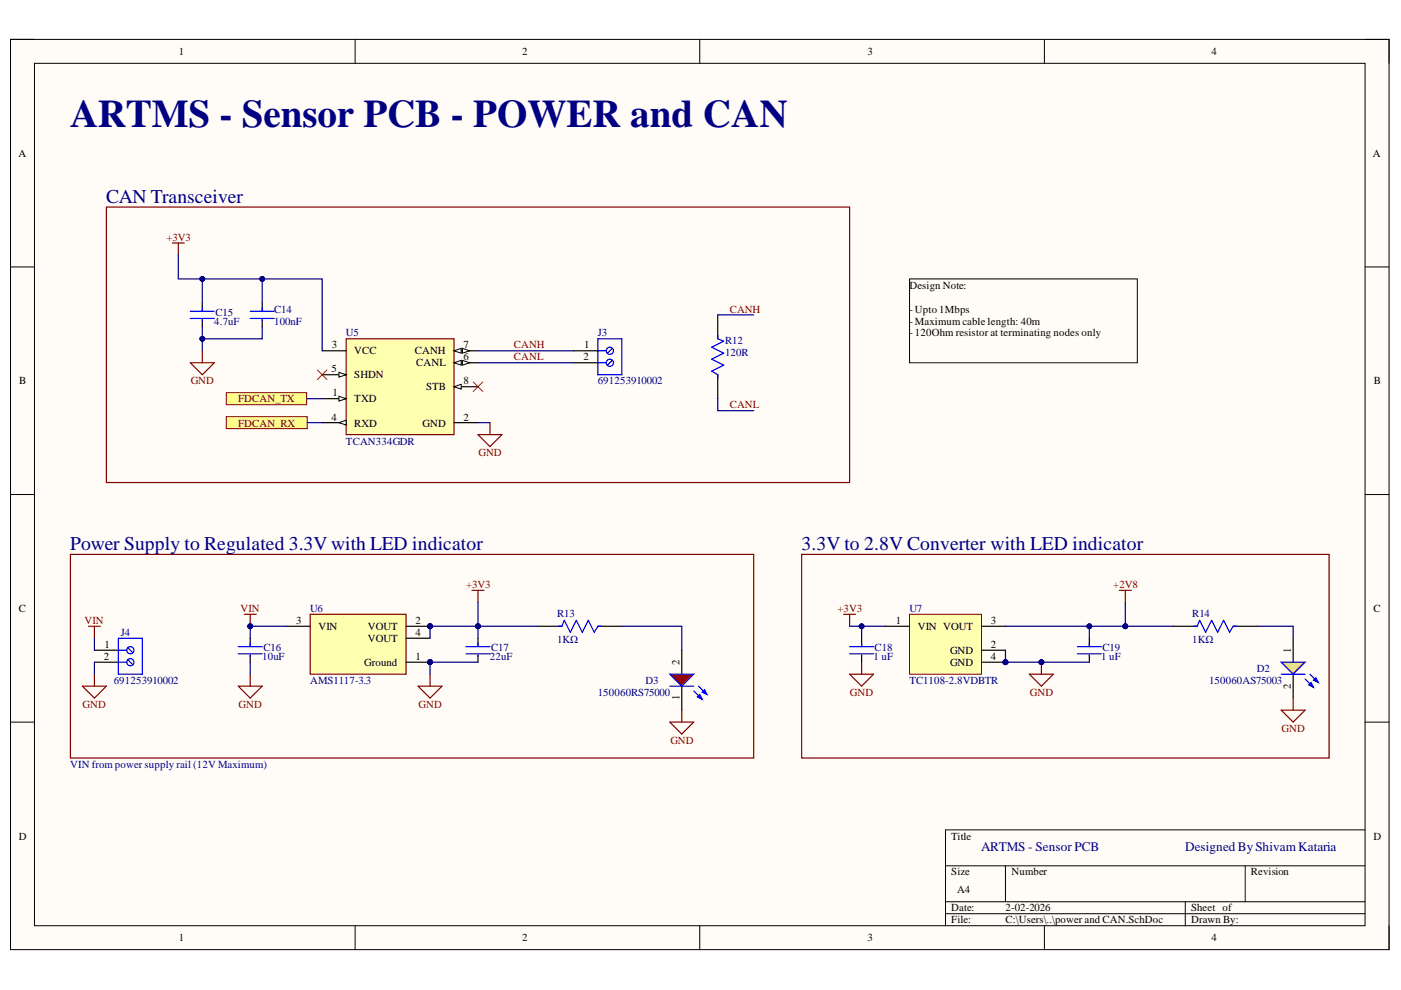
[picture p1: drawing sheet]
<svg xmlns="http://www.w3.org/2000/svg" width="297mm" height="210mm" viewBox="0 0 297 210" stroke-linecap="round" stroke-linejoin="round" font-family="sans-serif">
<path d="M2.2 8.4h292.3v192.9h-292.3z" fill-rule="evenodd" fill="#fffcf8"/>
<path d="M2.2 8.4h292.3v192.9h-292.3z" fill="none" stroke="#000" stroke-width=".21"/>
<path d="M7.3 13.4h282.1v182.9h-282.1z" fill-rule="evenodd" fill="#fffcf8"/>
<g fill="none" stroke="#000" stroke-width=".21">
<path d="M2.2 8.3h5.1M7.3 13.4h282.1v182.9h-282.1zM75.3 8.3v5.1M148.4 8.3v5.1M221.4 8.4v5M289.4 8.4h5.1v5M2.2 56.6h5.1M289.4 56.6h5.1M2.2 104.9h5.1M289.4 104.9h5.1M2.2 153.1h5.1M289.4 153.1h5.1"/>
<path d="M289.4 176h-88.9v20.3M75.3 196.3v5M148.4 196.3v5M200.5 183.6h88.9M200.5 191.2h88.9M200.5 193.7h88.9M213.2 183.6v7.6M221.4 196.3v5M251.3 191.2v5.1M264 183.6v7.6M294.5 196.3v5"/>
</g>
<path d="M20 137.9h5.1M20 140.4h5.1" fill="none" stroke="#000" stroke-width=".25"/>
<g fill="none" stroke="#00f" stroke-width=".25">
<path d="M25.1 137.9h1.8M25.1 135.3h5.1v7.6h-5.1zM27.1 139.9l1.1 1M27.1 137.3l1.1 1.1M25.1 140.4h1.8"/>
<circle cx="27.6" cy="137.9" r=".76"/>
<circle cx="27.6" cy="140.4" r=".76"/>
</g>
<path d="M18.7 132.8h2.6M20 132.8v2.5M17.5 145.5h5.1l-2.6 2.5zM20 142.9v2.6" fill="none" stroke="#800000" stroke-width=".25"/>
<circle cx="213.2" cy="140.4" r=".51" fill="#000080"/>
<circle cx="213.2" cy="140.4" r=".51" fill="none" stroke="#000080" stroke-width=".21"/>
<path d="M192.8 130.2h15.3v12.7h-15.3z" fill-rule="evenodd" fill="#ffffb0"/>
<path d="M192.8 130.2h15.3v12.7h-15.3z" fill="none" stroke="#800000" stroke-width=".21"/>
<path d="M187.8 132.8h5M208.1 132.8h5.1M208.1 137.9h5.1M208.1 140.4h5.1" fill="none" stroke="#000" stroke-width=".25"/>
<circle cx="213.2" cy="140.4" r=".51" fill="#000080"/>
<circle cx="213.2" cy="140.4" r=".51" fill="none" stroke="#000080" stroke-width=".21"/>
<path d="M178.9 130.2h2.5M180.1 130.2v2.6" fill="none" stroke="#800000" stroke-width=".25"/>
<circle cx="91.2" cy="132.8" r=".51" fill="#000080"/>
<circle cx="91.2" cy="132.8" r=".51" fill="none" stroke="#000080" stroke-width=".21"/>
<circle cx="91.2" cy="140.4" r=".51" fill="#000080"/>
<circle cx="91.2" cy="140.4" r=".51" fill="none" stroke="#000080" stroke-width=".21"/>
<path d="M65.8 130.2h20.3v12.7h-20.3z" fill-rule="evenodd" fill="#ffffb0"/>
<path d="M65.8 130.2h20.3v12.7h-20.3z" fill="none" stroke="#800000" stroke-width=".25"/>
<path d="M60.7 132.8h5.1M86.1 132.8h5.1" fill="none" stroke="#000" stroke-width=".25"/>
<circle cx="91.2" cy="132.8" r=".51" fill="#000080"/>
<circle cx="91.2" cy="132.8" r=".51" fill="none" stroke="#000080" stroke-width=".21"/>
<path d="M86.1 135.3h5.1M86.1 140.4h5.1" fill="none" stroke="#000" stroke-width=".25"/>
<circle cx="91.2" cy="140.4" r=".51" fill="#000080"/>
<circle cx="91.2" cy="140.4" r=".51" fill="none" stroke="#000080" stroke-width=".21"/>
<path d="M51.8 130.2h2.5M53.1 130.2v2.6M50.5 145.5h5.1l-2.5 2.5zM53.1 142.9v2.6M88.6 145.5h5.1l-2.5 2.5zM91.2 142.9v2.6" fill="none" stroke="#800000" stroke-width=".25"/>
<circle cx="53.1" cy="132.8" r=".51" fill="#000080"/>
<circle cx="53.1" cy="132.8" r=".51" fill="none" stroke="#000080" stroke-width=".21"/>
<path d="M144.6 137.9v5M144.6 145.5v5.1" fill="none" stroke="#000" stroke-width=".25"/>
<path d="M142 142.9h5.1l-2.5 2.6z" fill="#f00"/>
<path d="M142 142.9h5.1l-2.5 2.6zM147.1 146.5l1.8 1.8M148.1 145.5l1.8 1.8" fill="none" stroke="#00f" stroke-width=".25"/>
<path d="M147.9 147.8l.5-.5 .5 1z" fill="#00f"/>
<path d="M147.9 147.8l.5-.5 .5 1z" fill="none" stroke="#00f" stroke-width=".25"/>
<path d="M148.9 146.8l.5-.6 .5 1.1z" fill="#00f"/>
<path d="M142 145.5h5.1M148.9 146.8l.5-.6 .5 1.1z" fill="none" stroke="#00f" stroke-width=".25"/>
<path d="M274.2 135.3v5.1M274.2 142.9v5.1" fill="none" stroke="#000" stroke-width=".25"/>
<path d="M271.6 140.4h5.1l-2.5 2.5z" fill="#ffbf00"/>
<path d="M271.6 140.4h5.1l-2.5 2.5zM276.7 144l1.8 1.7M277.7 142.9l1.8 1.8" fill="none" stroke="#00f" stroke-width=".25"/>
<path d="M277.5 145.2l.5-.5 .5 1z" fill="#00f"/>
<path d="M277.5 145.2l.5-.5 .5 1z" fill="none" stroke="#00f" stroke-width=".25"/>
<path d="M278.5 144.2l.5-.5 .5 1z" fill="#00f"/>
<path d="M271.6 142.9h5.1M278.5 144.2l.5-.5 .5 1z" fill="none" stroke="#00f" stroke-width=".25"/>
<path d="M100.1 125.2h2.5M101.3 125.2v2.5M237.3 125.2h2.6M238.6 125.2v2.5M218.3 142.9h5l-2.5 2.6zM220.8 140.4v2.5M271.6 150.6h5.1l-2.5 2.5zM274.2 148v2.6" fill="none" stroke="#800000" stroke-width=".25"/>
<circle cx="220.8" cy="140.4" r=".51" fill="#000080"/>
<circle cx="220.8" cy="140.4" r=".51" fill="none" stroke="#000080" stroke-width=".21"/>
<path d="M14.9 117.5h144.9v43.2h-144.9zM170 117.5h111.8v43.2h-111.8zM180.1 142.9h5.1l-2.5 2.6zM182.7 140.4v2.5" fill="none" stroke="#800000" stroke-width=".25"/>
<path d="M53.1 135.3v1.8M53.1 138.9v1.5M101.3 135.3v1.8M101.3 138.9v1.5M182.7 135.3v1.8M182.7 138.9v1.5M231 135.3v1.8M231 138.9v1.5" fill="none" stroke="#000" stroke-width=".25"/>
<g fill="none" stroke="#00f" stroke-width=".25">
<path d="M50.5 137.1h5.1M50.5 138.6h5.1M53.1 136.3v.8M53.1 138.9v.2M98.8 137.1h5.1M98.8 138.6h5.1M101.3 136.3v.8M101.3 138.9v.2M180.1 137.1h5.1M180.1 138.6h5.1M182.7 136.3v.8M182.7 138.9v.2"/>
<path d="M228.4 137.1h5.1M228.4 138.6h5.1M231 136.3v.8M231 138.9v.2"/>
</g>
<path d="M73.4 71.8h22.9v20.3h-22.9z" fill-rule="evenodd" fill="#ffffb0"/>
<path d="M73.4 71.8h22.9v20.3h-22.9z" fill="none" stroke="#800000" stroke-width=".25"/>
<path d="M68.3 74.4h5.1M96.3 74.4h5" fill="none" stroke="#000" stroke-width=".25"/>
<path d="M96.3 74.4l1.5-.5v1z" fill="#f8fcff"/>
<path d="M96.3 74.4l1.5-.5v1z" fill="none" stroke="#000" stroke-width=".21"/>
<path d="M98 73.9l1.6 .5-1.6 .5z" fill="#f8fcff"/>
<path d="M98 73.9l1.6 .5-1.6 .5z" fill="none" stroke="#000" stroke-width=".21"/>
<path d="M96.3 76.9h5" fill="none" stroke="#000" stroke-width=".25"/>
<path d="M96.3 76.9l1.5-.5v1z" fill="#f8fcff"/>
<path d="M96.3 76.9l1.5-.5v1z" fill="none" stroke="#000" stroke-width=".21"/>
<path d="M98 76.4l1.6 .5-1.6 .5z" fill="#f8fcff"/>
<path d="M98 76.4l1.6 .5-1.6 .5z" fill="none" stroke="#000" stroke-width=".21"/>
<path d="M68.3 89.6h5.1" fill="none" stroke="#000" stroke-width=".25"/>
<path d="M71.9 89.6l1.5-.5v1z" fill="#f8fcff"/>
<path d="M71.9 89.6l1.5-.5v1z" fill="none" stroke="#000" stroke-width=".21"/>
<path d="M68.3 79.5h5.1" fill="none" stroke="#000" stroke-width=".25"/>
<path d="M71.9 78.9l1.5 .6-1.5 .5z" fill="#f8fcff"/>
<path d="M71.9 78.9l1.5 .6-1.5 .5z" fill="none" stroke="#000" stroke-width=".21"/>
<path d="M96.3 82h5" fill="none" stroke="#000" stroke-width=".25"/>
<path d="M96.3 82l1.5-.5v1z" fill="#f8fcff"/>
<path d="M96.3 82l1.5-.5v1z" fill="none" stroke="#000" stroke-width=".21"/>
<path d="M68.3 84.5h5.1" fill="none" stroke="#000" stroke-width=".25"/>
<path d="M71.9 84l1.5 .5-1.5 .5z" fill="#f8fcff"/>
<path d="M71.9 84l1.5 .5-1.5 .5z" fill="none" stroke="#000" stroke-width=".21"/>
<path d="M96.3 89.6h5" fill="none" stroke="#000" stroke-width=".25"/>
<path d="M101.3 92.1h5.1l-2.5 2.6zM103.9 89.6v2.5" fill="none" stroke="#800000" stroke-width=".25"/>
<path d="M67.3 78.4l2 2.1M69.3 78.4l-2 2.1" fill="none" stroke="#f00" stroke-width=".21"/>
<path d="M48 88.3h17.1v2.6h-17.1z" fill-rule="evenodd" fill="#ffff80"/>
<path d="M48 88.3h17.1v2.6h-17.1z" fill="none" stroke="#800000" stroke-width=".21"/>
<path d="M48 83.3h17v2.5h-17z" fill-rule="evenodd" fill="#ffff80"/>
<path d="M48 83.3h17v2.5h-17z" fill="none" stroke="#800000" stroke-width=".21"/>
<path d="M100.3 81l2.1 2M102.4 81l-2.1 2" fill="none" stroke="#f00" stroke-width=".21"/>
<path d="M42.9 64.2v1.8M42.9 67.8v1.5M55.6 64.2v1.8M55.6 67.8v1.5M121.7 74.4h5.1M121.7 76.9h5.1M152.2 66.8v5M152.2 79.5v5M114.1 132.8h5M126.8 132.8h5M248.8 132.8h5M261.5 132.8h5" fill="none" stroke="#000" stroke-width=".25"/>
<g fill="none" stroke="#00f" stroke-width=".25">
<path d="M40.3 66h5.1M40.3 67.5h5.1M42.9 65.2v.8M42.9 67.8v.2M53.1 66h5M53.1 67.5h5M55.6 65.2v.8M55.6 67.8v.2M126.8 74.4h1.7M126.8 76.9h1.7M126.8 71.8h5v7.7h-5zM129.8 73.8l-1 1.1"/>
<path d="M129.8 76.4l-1 1.1M152.2 71.1v.7l1.2 .5-2.5 1.3 2.5 1.3-2.5 1.3 2.5 1.2-2.5 1.3 1.3 .8v.7M118.4 132.8h.7l.5-1.3 1.3 2.6 1.3-2.6 1.3 2.6 1.2-2.6 1.3 2.6 .8-1.3h.7M253.1 132.8h.7l.5-1.3 1.3 2.6 1.3-2.6 1.3 2.6 1.2-2.6 1.3 2.6 .8-1.3h.7"/>
<circle cx="129.3" cy="76.9" r=".76"/>
<circle cx="129.3" cy="74.4" r=".76"/>
</g>
<path d="M22.6 43.9h157.5v58.4h-157.5zM36.5 51.5h2.6M37.8 51.5v2.6M40.3 76.9h5.1l-2.5 2.6zM42.9 74.4v2.5M142 153.1h5.1l-2.5 2.5zM144.6 150.6v2.5" fill="none" stroke="#800000" stroke-width=".25"/>
<path d="M192.8 59.1h48.3v17.8h-48.3z" fill="none" stroke="#000" stroke-width=".21"/>
<path d="M180.1 132.8h7.7" fill="none" stroke="#000080" stroke-width=".25"/>
<circle cx="182.7" cy="132.8" r=".51" fill="#000080"/>
<circle cx="182.7" cy="132.8" r=".51" fill="none" stroke="#000080" stroke-width=".21"/>
<path d="M213.2 137.9v2.5" fill="none" stroke="#000080" stroke-width=".25"/>
<circle cx="213.2" cy="140.4" r=".51" fill="#000080"/>
<circle cx="213.2" cy="140.4" r=".51" fill="none" stroke="#000080" stroke-width=".21"/>
<path d="M213.2 140.4h7.6" fill="none" stroke="#000080" stroke-width=".25"/>
<circle cx="220.8" cy="140.4" r=".51" fill="#000080"/>
<circle cx="220.8" cy="140.4" r=".51" fill="none" stroke="#000080" stroke-width=".21"/>
<circle cx="213.2" cy="140.4" r=".51" fill="#000080"/>
<circle cx="213.2" cy="140.4" r=".51" fill="none" stroke="#000080" stroke-width=".21"/>
<path d="M213.2 132.8h25.4" fill="none" stroke="#000080" stroke-width=".25"/>
<circle cx="231" cy="132.8" r=".51" fill="#000080"/>
<circle cx="231" cy="132.8" r=".51" fill="none" stroke="#000080" stroke-width=".21"/>
<circle cx="238.6" cy="132.8" r=".51" fill="#000080"/>
<circle cx="238.6" cy="132.8" r=".51" fill="none" stroke="#000080" stroke-width=".21"/>
<path d="M53.1 132.8h7.6" fill="none" stroke="#000080" stroke-width=".25"/>
<circle cx="53.1" cy="132.8" r=".51" fill="#000080"/>
<circle cx="53.1" cy="132.8" r=".51" fill="none" stroke="#000080" stroke-width=".21"/>
<path d="M91.2 132.8v2.5" fill="none" stroke="#000080" stroke-width=".25"/>
<circle cx="91.2" cy="132.8" r=".51" fill="#000080"/>
<circle cx="91.2" cy="132.8" r=".51" fill="none" stroke="#000080" stroke-width=".21"/>
<path d="M91.2 132.8h10.1" fill="none" stroke="#000080" stroke-width=".25"/>
<circle cx="91.2" cy="132.8" r=".51" fill="#000080"/>
<circle cx="91.2" cy="132.8" r=".51" fill="none" stroke="#000080" stroke-width=".21"/>
<circle cx="101.3" cy="132.8" r=".51" fill="#000080"/>
<circle cx="101.3" cy="132.8" r=".51" fill="none" stroke="#000080" stroke-width=".21"/>
<path d="M91.2 140.4v2.5" fill="none" stroke="#000080" stroke-width=".25"/>
<circle cx="91.2" cy="140.4" r=".51" fill="#000080"/>
<circle cx="91.2" cy="140.4" r=".51" fill="none" stroke="#000080" stroke-width=".21"/>
<path d="M238.6 127.7v5.1" fill="none" stroke="#000080" stroke-width=".25"/>
<circle cx="238.6" cy="132.8" r=".51" fill="#000080"/>
<circle cx="238.6" cy="132.8" r=".51" fill="none" stroke="#000080" stroke-width=".21"/>
<path d="M101.3 127.7v5.1" fill="none" stroke="#000080" stroke-width=".25"/>
<circle cx="101.3" cy="132.8" r=".51" fill="#000080"/>
<circle cx="101.3" cy="132.8" r=".51" fill="none" stroke="#000080" stroke-width=".21"/>
<path d="M182.7 132.8v2.5" fill="none" stroke="#000080" stroke-width=".25"/>
<circle cx="182.7" cy="132.8" r=".51" fill="#000080"/>
<circle cx="182.7" cy="132.8" r=".51" fill="none" stroke="#000080" stroke-width=".21"/>
<path d="M231 132.8v2.5" fill="none" stroke="#000080" stroke-width=".25"/>
<circle cx="231" cy="132.8" r=".51" fill="#000080"/>
<circle cx="231" cy="132.8" r=".51" fill="none" stroke="#000080" stroke-width=".21"/>
<path d="M220.8 140.4h10.2" fill="none" stroke="#000080" stroke-width=".25"/>
<circle cx="220.8" cy="140.4" r=".51" fill="#000080"/>
<circle cx="220.8" cy="140.4" r=".51" fill="none" stroke="#000080" stroke-width=".21"/>
<path d="M53.1 132.8v2.5" fill="none" stroke="#000080" stroke-width=".25"/>
<circle cx="53.1" cy="132.8" r=".51" fill="#000080"/>
<circle cx="53.1" cy="132.8" r=".51" fill="none" stroke="#000080" stroke-width=".21"/>
<path d="M101.3 132.8v2.5M53.1 140.4v2.5" fill="none" stroke="#000080" stroke-width=".25"/>
<circle cx="101.3" cy="132.8" r=".51" fill="#000080"/>
<circle cx="101.3" cy="132.8" r=".51" fill="none" stroke="#000080" stroke-width=".21"/>
<path d="M91.2 140.4h10.1" fill="none" stroke="#000080" stroke-width=".25"/>
<circle cx="91.2" cy="140.4" r=".51" fill="#000080"/>
<circle cx="91.2" cy="140.4" r=".51" fill="none" stroke="#000080" stroke-width=".21"/>
<path d="M37.8 54.1v5h30.5v15.3M101.3 74.4h20.4M101.3 76.9h20.4M65 84.5h3.3M65.1 89.6h3.2M101.3 89.6h2.6" fill="none" stroke="#000080" stroke-width=".25"/>
<circle cx="42.9" cy="59.1" r=".51" fill="#000080"/>
<circle cx="42.9" cy="59.1" r=".51" fill="none" stroke="#000080" stroke-width=".21"/>
<circle cx="55.6" cy="59.1" r=".51" fill="#000080"/>
<circle cx="55.6" cy="59.1" r=".51" fill="none" stroke="#000080" stroke-width=".21"/>
<path d="M42.9 59.1v5.1" fill="none" stroke="#000080" stroke-width=".25"/>
<circle cx="42.9" cy="59.1" r=".51" fill="#000080"/>
<circle cx="42.9" cy="59.1" r=".51" fill="none" stroke="#000080" stroke-width=".21"/>
<path d="M42.9 69.3v5.1" fill="none" stroke="#000080" stroke-width=".25"/>
<circle cx="42.9" cy="71.8" r=".51" fill="#000080"/>
<circle cx="42.9" cy="71.8" r=".51" fill="none" stroke="#000080" stroke-width=".21"/>
<path d="M55.6 59.1v5.1" fill="none" stroke="#000080" stroke-width=".25"/>
<circle cx="55.6" cy="59.1" r=".51" fill="#000080"/>
<circle cx="55.6" cy="59.1" r=".51" fill="none" stroke="#000080" stroke-width=".21"/>
<path d="M55.6 69.3v2.5h-12.7" fill="none" stroke="#000080" stroke-width=".25"/>
<circle cx="42.9" cy="71.8" r=".51" fill="#000080"/>
<circle cx="42.9" cy="71.8" r=".51" fill="none" stroke="#000080" stroke-width=".21"/>
<path d="M101.3 132.8h12.8" fill="none" stroke="#000080" stroke-width=".25"/>
<circle cx="101.3" cy="132.8" r=".51" fill="#000080"/>
<circle cx="101.3" cy="132.8" r=".51" fill="none" stroke="#000080" stroke-width=".21"/>
<path d="M131.8 132.8h12.8v5.1M238.6 132.8h10.2" fill="none" stroke="#000080" stroke-width=".25"/>
<circle cx="238.6" cy="132.8" r=".51" fill="#000080"/>
<circle cx="238.6" cy="132.8" r=".51" fill="none" stroke="#000080" stroke-width=".21"/>
<path d="M152.2 66.8h7.6M152.2 84.5v2.6h7.6M20 135.3v2.6M266.5 132.8h7.7v2.5M20 140.4v2.5" fill="none" stroke="#000080" stroke-width=".25"/>
<text font-size="8.3" fill="#000080" x="14.9" y="26.9">ARTMS - Sensor PCB - POWER and CAN</text>
<g font-size="4.1" fill="#000080">
<text x="22.5" y="43">CAN Transceiver</text>
<text x="14.9" y="116.6">Power Supply to Regulated 3.3V with LED indicator</text>
<text x="170" y="116.6">3.3V to 2.8V Converter with LED indicator</text>
</g>
<g font-size="2.8" fill="#000080">
<text x="208" y="180.5">ARTMS - Sensor PCB</text>
<text x="251.3" y="180.5">DesignedByShivamKataria</text>
</g>
<g font-size="2.3">
<text x="37.9" y="11.7">1</text>
<text x="110.7" y="11.7">2</text>
<text x="183.9" y="11.7">3</text>
<text x="256.8" y="11.7">4</text>
<text x="3.9" y="33.3">A</text>
<text x="291.1" y="33.3">A</text>
<text x="192.8" y="61.2">Design Note:</text>
<text x="192.8" y="66.3">- Upto 1Mbps</text>
<text x="192.8" y="68.8">- Maximum cable length: 40m</text>
<text x="192.8" y="71.3">- 120Ohm resistor at terminating nodes only</text>
<text x="70.4" y="73.9">3</text>
<text x="75.1" y="75.1">VCC</text>
<text x="88" y="75.1">CANH</text>
<text x="88.2" y="77.7">CANL</text>
<text x="98.3" y="73.9">7</text>
<text x="98.3" y="76.4">6</text>
<text x="123.7" y="76.4">2</text>
<text x="123.9" y="73.9">1</text>
<text x="4.1" y="81.5">B</text>
<text x="70.3" y="78.9">5</text>
<text x="75.1" y="80.2">SHDN</text>
<text x="90.4" y="82.8">STB</text>
<text x="98.3" y="81.5">8</text>
<text x="291.3" y="81.5">B</text>
<text x="70.3" y="89.2">4</text>
<text x="70.5" y="84">1</text>
<text x="75.1" y="85.3">TXD</text>
<text x="98.3" y="89.2">2</text>
<text x="75.1" y="90.4">RXD</text>
<text x="89.6" y="90.4">GND</text>
<text x="4" y="129.7">C</text>
<text x="291.2" y="129.7">C</text>
<text x="22.2" y="137.4">1</text>
<text x="62.8" y="132.3">3</text>
<text x="67.5" y="133.6">VIN</text>
<text x="78" y="133.6">VOUT</text>
<text x="78" y="136.1">VOUT</text>
<text x="88.1" y="132.3">2</text>
<text x="88.1" y="134.8">4</text>
<text x="189.9" y="132.3">1</text>
<text x="194.6" y="133.6">VIN VOUT</text>
<text x="210.1" y="137.4">2</text>
<text x="210.1" y="132.3">3</text>
<text x="22" y="139.9">2</text>
<text x="77.2" y="141.2">Ground</text>
<text x="88.1" y="139.9">1</text>
<text x="144.1" y="140.9" transform="rotate(-90 144.1 140.9)">2</text>
<text x="201.4" y="138.6">GND</text>
<text x="201.4" y="141.2">GND</text>
<text x="210.1" y="139.9">4</text>
<text x="273.7" y="138.4" transform="rotate(-90 273.7 138.4)">1</text>
<text x="144.1" y="148.3" transform="rotate(-90 144.1 148.3)">1</text>
<text x="273.7" y="146" transform="rotate(-90 273.7 146)">2</text>
<text x="4" y="178">D</text>
<text x="201.7" y="178">Title</text>
<text x="291.2" y="178">D</text>
<text x="201.7" y="185.6">Size</text>
<text x="214.5" y="185.6">Number</text>
<text x="265.2" y="185.6">Revision</text>
<text x="203" y="189.4">A4</text>
<text x="201.7" y="193.2">Date:</text>
<text x="201.7" y="195.8">File:</text>
<text x="213.2" y="193.2">2-02-2026</text>
<text x="213.2" y="195.8">C:\Users\..\power and CAN.SchDoc</text>
<text x="252.5" y="193.2">Sheet of</text>
<text x="252.5" y="195.8">Drawn By:</text>
<text x="37.9" y="199.6">1</text>
<text x="110.7" y="199.6">2</text>
<text x="183.9" y="199.6">3</text>
<text x="256.8" y="199.6">4</text>
</g>
<g font-size="2.3" fill="#800000">
<text x="35.3" y="51.1">+3V3</text>
<text x="154.7" y="66.3">CANH</text>
<text x="109" y="73.9">CANH</text>
<text x="109" y="76.4">CANL</text>
<text x="40.4" y="81.5">GND</text>
<text x="50.5" y="85.3">FDCAN_TX</text>
<text x="154.7" y="86.6">CANL</text>
<text x="50.5" y="90.4">FDCAN_RX</text>
<text x="101.4" y="96.8">GND</text>
<text x="98.8" y="124.7">+3V3</text>
<text x="236" y="124.7">+2V8</text>
<text x="51" y="129.7">VIN</text>
<text x="177.6" y="129.7">+3V3</text>
<text x="17.9" y="132.3">VIN</text>
<text x="180.2" y="147.5">GND</text>
<text x="218.3" y="147.5">GND</text>
<text x="17.5" y="150.1">GND</text>
<text x="50.6" y="150.1">GND</text>
<text x="88.7" y="150.1">GND</text>
<text x="271.7" y="155.2">GND</text>
<text x="142.1" y="157.7">GND</text>
</g>
<g font-size="2.3" fill="#000080">
<text x="45.4" y="68.8">4.7uF</text>
<text x="45.7" y="67">C15</text>
<text x="58.1" y="68.8">100nF</text>
<text x="58.1" y="66.3">C14</text>
<text x="73.3" y="71.3">U5</text>
<text x="126.7" y="71.3">J3</text>
<text x="153.7" y="75.4">120R</text>
<text x="153.7" y="72.9">R12</text>
<text x="126.7" y="81.5">691253910002</text>
<text x="73.3" y="94.2">TCAN334GDR</text>
<text x="65.7" y="129.7">U6</text>
<text x="118.1" y="130.8">R13</text>
<text x="192.8" y="129.7">U7</text>
<text x="252.8" y="130.8">R14</text>
<text x="25.6" y="134.8">J4</text>
<text x="118.1" y="136.3">1KΩ</text>
<text x="252.8" y="136.3">1KΩ</text>
<text x="55.6" y="139.9">10uF</text>
<text x="55.8" y="138.1">C16</text>
<text x="103.9" y="139.9">22uF</text>
<text x="104.1" y="138.1">C17</text>
<text x="185.2" y="139.9">1 uF</text>
<text x="185.4" y="138.1">C18</text>
<text x="233.5" y="139.9">1 uF</text>
<text x="233.7" y="138.1">C19</text>
<text x="266.5" y="142.4">D2</text>
<text x="24.1" y="145">691253910002</text>
<text x="65.7" y="145">AMS1117-3.3</text>
<text x="126.7" y="147.5">150060RS75000</text>
<text x="136.9" y="145">D3</text>
<text x="192.8" y="145">TC1108-2.8VDBTR</text>
<text x="256.3" y="145">150060AS75003</text>
<text x="14.9" y="162.8">VIN from power supply rail (12V Maximum)</text>
</g>
</svg>
